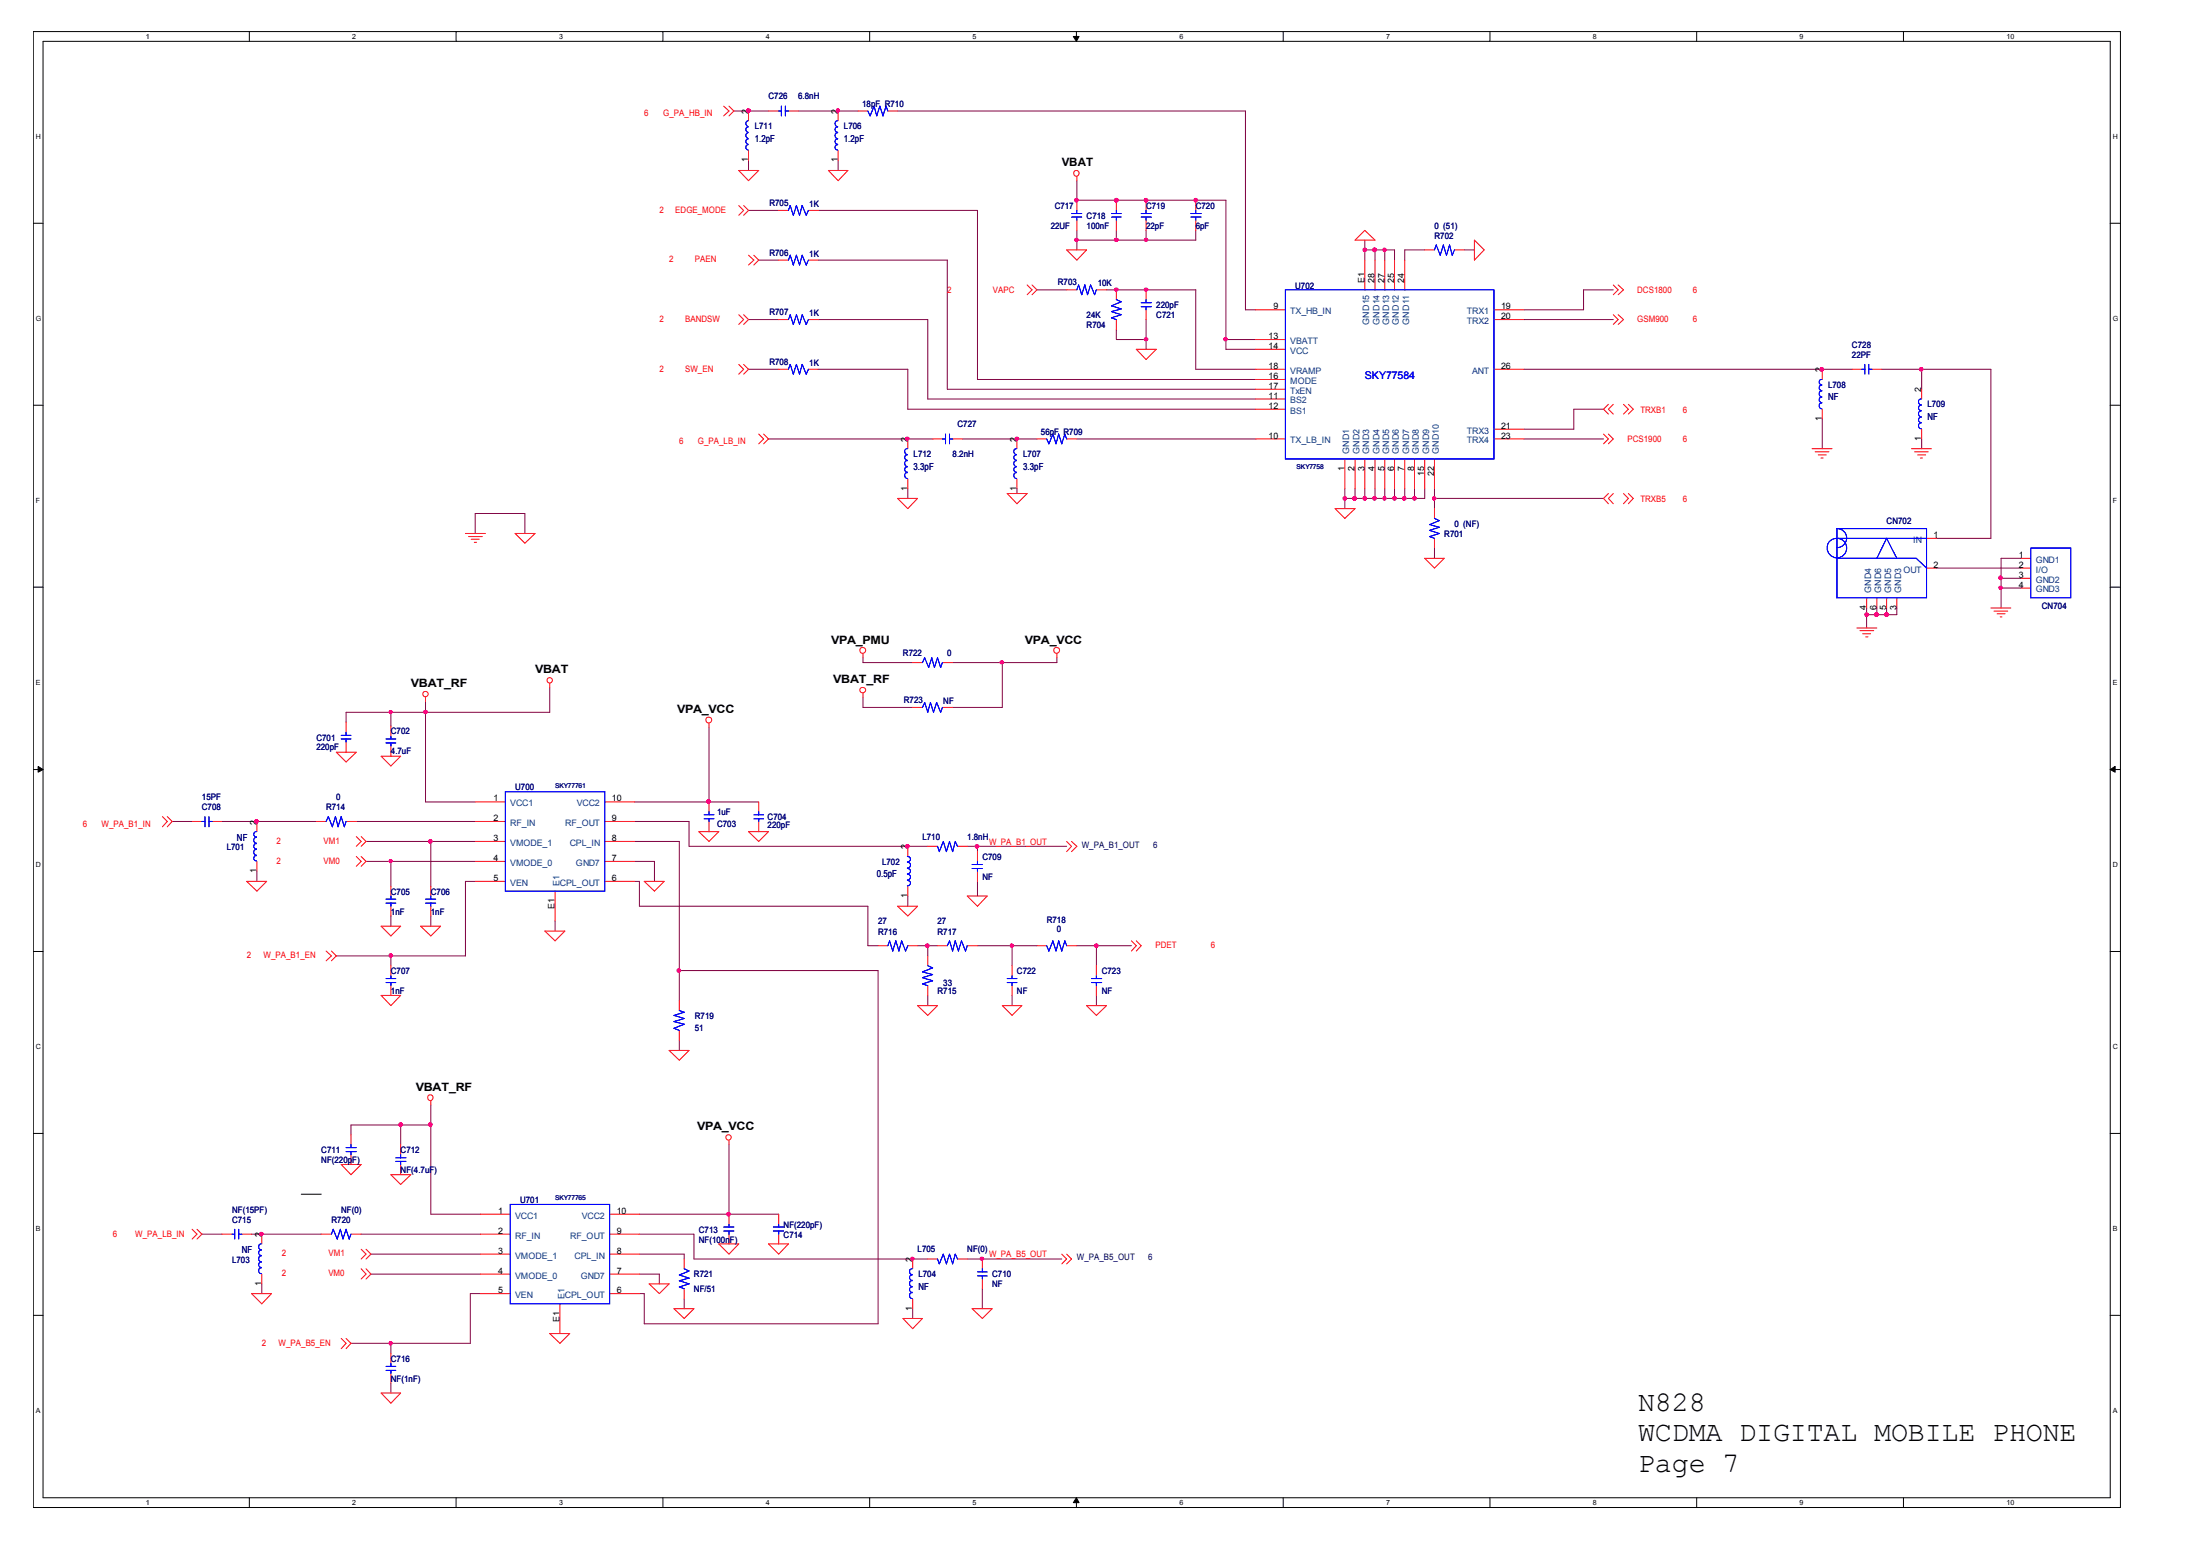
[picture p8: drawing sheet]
<svg xmlns="http://www.w3.org/2000/svg" width="420mm" height="297mm" viewBox="0 0 420 297" stroke-linecap="round" stroke-linejoin="round" font-family="sans-serif">
<path d="M6.3 6h398.3v281.6h-398.3zM8.2 7.9h394.5v277.9h-394.5z" fill="none" stroke="#000" stroke-width=".19"/>
<g fill="#fff">
<path d="M27.9 6.2h.7v1.5h-.7z"/>
<path d="M27.9 285.9h.7v1.6h-.7z"/>
</g>
<path d="M47.6 6v1.9M47.6 285.8v1.8" fill="none" stroke="#000" stroke-width=".19"/>
<g fill="#fff">
<path d="M67.2 6.2h.8v1.5h-.8z"/>
<path d="M67.2 285.9h.8v1.6h-.8z"/>
</g>
<path d="M87 6v1.9M87 285.8v1.8" fill="none" stroke="#000" stroke-width=".19"/>
<g fill="#fff">
<path d="M106.7 6.2h.7v1.5h-.7z"/>
<path d="M106.7 285.9h.7v1.6h-.7z"/>
</g>
<path d="M126.5 6v1.9M126.5 285.8v1.8" fill="none" stroke="#000" stroke-width=".19"/>
<g fill="#fff">
<path d="M146.1 6.2h.8v1.5h-.8z"/>
<path d="M146.1 285.9h.8v1.6h-.8z"/>
</g>
<path d="M165.9 6v1.9M165.9 285.8v1.8" fill="none" stroke="#000" stroke-width=".19"/>
<g fill="#fff">
<path d="M185.6 6.2h.8v1.5h-.8z"/>
<path d="M185.6 285.9h.8v1.6h-.8z"/>
</g>
<path d="M205.4 6v1.9M205.4 285.8v1.8" fill="none" stroke="#000" stroke-width=".19"/>
<g fill="#000" stroke="#000" stroke-width=".19">
<path d="M204.8 7h1.1l-.5 .9z" fill-rule="evenodd"/>
<path d="M205.4 285.8l.5 .9h-1.1z" fill-rule="evenodd"/>
</g>
<g fill="#fff">
<path d="M225 6.2h.8v1.5h-.8z"/>
<path d="M225 285.9h.8v1.6h-.8z"/>
</g>
<path d="M244.9 6v1.9M244.9 285.8v1.8" fill="none" stroke="#000" stroke-width=".19"/>
<g fill="#fff">
<path d="M264.5 6.2h.8v1.5h-.8z"/>
<path d="M264.5 285.9h.8v1.6h-.8z"/>
</g>
<path d="M284.3 6v1.9M284.3 285.8v1.8" fill="none" stroke="#000" stroke-width=".19"/>
<g fill="#fff">
<path d="M304 6.2h.7v1.5h-.7z"/>
<path d="M304 285.9h.7v1.6h-.7z"/>
</g>
<path d="M323.8 6v1.9M323.8 285.8v1.8" fill="none" stroke="#000" stroke-width=".19"/>
<g fill="#fff">
<path d="M343.4 6.2h.8v1.5h-.8z"/>
<path d="M343.4 285.9h.8v1.6h-.8z"/>
</g>
<path d="M363.2 6v1.9M363.2 285.8v1.8" fill="none" stroke="#000" stroke-width=".19"/>
<g fill="#fff">
<path d="M382.9 6.2h1.5v1.5h-1.5z"/>
<path d="M382.9 285.9h1.5v1.6h-1.5z"/>
<path d="M6.9 25.2h.9v1.6h-.9z"/>
<path d="M403.2 25.2h.9v1.6h-.9z"/>
<path d="M6.9 60h1v1.5h-1z"/>
<path d="M403.2 60h1v1.5h-1z"/>
</g>
<path d="M6.3 42.6h1.9M402.7 42.6h1.8" fill="none" stroke="#000" stroke-width=".19"/>
<g fill="#fff">
<path d="M6.9 94.7h.8v1.5h-.8z"/>
<path d="M403.2 94.7h.8v1.5h-.8z"/>
</g>
<path d="M6.3 77.3h1.9M402.7 77.3h1.8" fill="none" stroke="#000" stroke-width=".19"/>
<g fill="#fff">
<path d="M6.9 129.4h.9v1.5h-.9z"/>
<path d="M403.2 129.4h.9v1.5h-.9z"/>
</g>
<path d="M6.3 112h1.9M402.7 112h1.8" fill="none" stroke="#000" stroke-width=".19"/>
<g fill="#fff">
<path d="M6.9 164.2h1v1.5h-1z"/>
<path d="M403.2 164.2h1v1.5h-1z"/>
</g>
<path d="M6.3 146.8h1.9M402.7 146.8h1.8" fill="none" stroke="#000" stroke-width=".19"/>
<g fill="#000" stroke="#000" stroke-width=".19">
<path d="M7.3 146.2l.9 .6-.9 .5z" fill-rule="evenodd"/>
<path d="M402.7 146.8l.9-.6v1.1z" fill-rule="evenodd"/>
</g>
<g fill="#fff">
<path d="M6.9 198.9h1v1.5h-1z"/>
<path d="M403.2 198.9h1v1.5h-1z"/>
</g>
<path d="M6.3 181.5h1.9M402.7 181.5h1.8" fill="none" stroke="#000" stroke-width=".19"/>
<g fill="#fff">
<path d="M6.9 233.6h.9v1.5h-.9z"/>
<path d="M403.2 233.6h.9v1.5h-.9z"/>
</g>
<path d="M6.3 216.3h1.9M402.7 216.3h1.8" fill="none" stroke="#000" stroke-width=".19"/>
<g fill="#fff">
<path d="M6.9 268.3h.9v1.5h-.9z"/>
<path d="M403.2 268.3h.9v1.5h-.9z"/>
</g>
<path d="M57.5 227.9h3.8M6.3 251h1.9M402.7 251h1.8" fill="none" stroke="#000" stroke-width=".19"/>
<g fill="none" stroke="#800040" stroke-width=".19">
<path d="M140 21.2h6.6M142.8 30.7v1.8M152.3 21.2h11.4M159.9 30.7v1.8M171.3 21.2h66.4v37.9h1.9M205.5 34.5v3.7h28.4v28.4h5.7M142.8 40.1h5.8M144.8 49.6h3.8M156.1 49.6h24.7v24.7h58.8M156.1 40.1h30.4v32.3h53.1M197.9 55.3h5.6M205.5 44v3.7"/>
<path d="M211.2 55.3h17v15.2h11.4M213 44v1.8M218.7 44v1.8M228.2 44v1.8h-22.7M260.4 47.7h5.7v1.9M260.4 45.8v3.8M262.4 47.7v1.9M264.2 47.7v1.9M271.9 47.7h-3.8v1.9M279.4 47.7h1.9M307.8 55.3h-5.6v3.8h-11.4M142.8 70.5h5.8"/>
<path d="M142.8 61h5.8M156.1 70.5h17.1v7.6h66.4M156.1 61h20.9v15.1h62.6M213 62.9v1.9h5.7M218.7 61v5.6M233.9 64.8h5.7M290.8 70.5h62.6M290.8 61h17M306 78.1h-5.7v3.8h-9.5M347.7 79.9v5.7M359.1 70.5h20.8v32.2h-10.4M366.7 70.5v3.8"/>
<path d="M146.6 83.7h31.4M173.2 93.2v1.9M183.6 83.7h14.3M194.1 93.2v1M205.5 83.7h34.1M256.6 93.2v3.8M258.6 93.2v1.9M260.4 93.2v1.9M262.4 93.2v1.9M264.2 93.2v1.9M266.1 93.2v1.9M268.1 93.2v1.9"/>
<path d="M269.9 93.2v1.9M271.9 93.2v1.9h-15.3M273.7 93.2v3.8M273.7 95.1h32.3M290.8 83.7h15.2M366.7 83.7v1.9M90.7 101.8v-3.8h9.5v3.8M273.7 104.6v1.9M356.2 116v3.8M358.1 116v1.3M360 116v1.3M361.9 116v1.3h-5.7"/>
<path d="M369.5 108.4h16.2M381.8 110.3h3.9M381.8 112.2h3.9M385.7 106.5h-3.9v9.5M74.6 135.9v2.6M81.2 133.8v19.2h9.5M104.9 131.2v4.7h-38.9v1.9M135.3 138.8v14.2M164.7 125.5v.9h9.5M164.7 133v2h9.5M191.3 126.4v8.6h-9.5M201.7 125.5v.9h-19.9"/>
<path d="M32.9 156.7h3.8M42.3 156.7h18.1M68 156.7h22.7M121.1 156.7h10.4v4.8h45.5M121.1 153h23.7M49 166.2v2M69.8 164.4h20.9M69.8 160.5h20.9M74.6 164.4v4.7M74.6 174.8v1.9M82.2 160.5v8.6M82.2 174.8v1.9"/>
<path d="M90.7 168.2h-1.9v14.2h-24.6M105.9 175.7v1.9M121.1 168.2h.9v4.7h43.6v7.5h2M121.1 164.4h3.8v3.8M121.1 160.5h8.5v30.4M173.2 171v1.9M184.6 161.5h18.9M186.5 161.5v1M186.5 168.2v2.8M74.6 182.4v1.8M129.6 185.2h38v67.4h-44.7v-5.8h-.9M129.6 198.5v1.9"/>
<path d="M175.1 180.4h3.8M177 180.4v2M177 189.9v2M186.5 180.4h11.4M193.1 180.4v3.8M193.1 189.9v2M205.5 180.4h10.4M209.2 180.4v3.8M209.2 189.9v2M76.5 214.6v3.8M82.2 210.8v20.9h9.5M82.2 214.6h-15.2v1.9"/>
<path d="M139.1 218.4v13.3M38.5 235.5h3.8M48 235.5h13.3M68.9 235.5h22.8M70.8 239.3h20.9M122 235.5h10.4v4.7h44.6M122 231.7h26.6M122 239.3h8.6v.9M50 245v1.8M70.8 243.1h20.9M74.6 256.3v1.9M91.7 246.8h-2v9.5h-22.7"/>
<path d="M122 243.1h3.8v1.9M130.6 247.8v1.9M174.2 249.7v1.9M184.6 240.2h18M187.5 245.9v3.8M74.6 263.9v1.9"/>
</g>
<g fill="#f0f" stroke="#f0f" stroke-width=".19">
<circle cx="194.1" cy="83.7" r=".33"/>
<circle cx="173.2" cy="83.7" r=".33"/>
<circle cx="228.2" cy="38.2" r=".35"/>
<circle cx="218.7" cy="38.2" r=".35"/>
<circle cx="205.4" cy="45.8" r=".33"/>
<circle cx="218.7" cy="64.7" r=".33"/>
<circle cx="356.2" cy="117.3" r=".35"/>
<circle cx="358" cy="117.3" r=".35"/>
<circle cx="142.8" cy="21.1" r=".35"/>
<circle cx="213" cy="55.2" r=".33"/>
<circle cx="159.9" cy="21.1" r=".33"/>
<circle cx="205.4" cy="38.2" r=".35"/>
<circle cx="360" cy="117.3" r=".35"/>
<circle cx="381.8" cy="112.1" r=".33"/>
<circle cx="213" cy="38.2" r=".35"/>
<circle cx="381.7" cy="110.2" r=".35"/>
<circle cx="218.7" cy="55.2" r=".33"/>
<circle cx="213" cy="45.8" r=".33"/>
<circle cx="218.7" cy="45.8" r=".33"/>
<circle cx="233.9" cy="64.7" r=".33"/>
<circle cx="258.5" cy="95.1" r=".35"/>
<circle cx="256.6" cy="95.1" r=".35"/>
<circle cx="268" cy="95.1" r=".35"/>
<circle cx="266.1" cy="95.1" r=".35"/>
<circle cx="264.2" cy="95.1" r=".33"/>
<circle cx="260.4" cy="95.1" r=".35"/>
<circle cx="262.3" cy="47.7" r=".35"/>
<circle cx="260.4" cy="47.7" r=".35"/>
<circle cx="264.2" cy="47.7" r=".33"/>
<circle cx="366.6" cy="70.4" r=".35"/>
<circle cx="186.4" cy="161.5" r=".35"/>
<circle cx="74.5" cy="182.3" r=".33"/>
<circle cx="135.2" cy="152.9" r=".35"/>
<circle cx="176.9" cy="180.4" r=".35"/>
<circle cx="48.9" cy="156.7" r=".35"/>
<circle cx="209.2" cy="180.4" r=".35"/>
<circle cx="74.5" cy="135.9" r=".31"/>
<circle cx="173.1" cy="161.5" r=".35"/>
<circle cx="81.2" cy="135.9" r=".33"/>
<circle cx="82.1" cy="160.5" r=".35"/>
<circle cx="129.5" cy="185.2" r=".35"/>
<circle cx="139" cy="231.7" r=".35"/>
<circle cx="187.4" cy="240.2" r=".33"/>
<circle cx="49.9" cy="235.4" r=".33"/>
<circle cx="174.1" cy="240.2" r=".31"/>
<circle cx="76.4" cy="214.6" r=".35"/>
<circle cx="82.1" cy="214.6" r=".35"/>
<circle cx="74.5" cy="256.3" r=".33"/>
<circle cx="74.5" cy="164.3" r=".31"/>
<circle cx="262.3" cy="95.1" r=".35"/>
<circle cx="269.9" cy="95.1" r=".35"/>
<circle cx="273.6" cy="95.1" r=".33"/>
<circle cx="347.6" cy="70.4" r=".35"/>
<circle cx="193" cy="180.4" r=".33"/>
<circle cx="191.2" cy="126.4" r=".33"/>
</g>
<g fill="none" stroke="#f00" stroke-width=".19">
<path d="M138.1 20.2l1 1-1 .9M139.1 20.2l.9 1-.9 .9M141 32.5h3.8l-2 2zM141 39.2l.9 .9-.9 1M141.9 39.2l.9 .9-.9 1M142.8 21.2v1.8M142.8 28.7v2M146.6 21.2h2M150.5 21.2h1.8M158.1 32.5h3.7l-1.9 2zM159.9 21.2v1.8M159.9 28.7v2"/>
<path d="M163.7 21.2h1.9M169.4 21.2h1.9M205.5 33.7v.8M205.5 38.2v1.9M213 38.2v1.9M218.7 38.2v1.9M228.2 38.2v1.9M142.8 48.7l1 .9-1 1M143.8 48.7l1 .9-1 1M148.6 49.6h1.9M148.6 40.1h1.9M154.3 49.6h1.8"/>
<path d="M154.3 40.1h1.8M196 54.4l.9 .9-.9 .9M196.9 54.4l1 .9-1 .9M203.5 47.7h3.8l-1.8 1.9zM203.5 55.3h2M205.5 42v2M209.2 55.3h2M213 42v2M213 55.3v1.9M218.7 42v2M218.7 55.3v1.9M218.7 59.1v1.9"/>
<path d="M228.2 42v2M239.6 59.1h5.7M260.4 44l2 1.8h-3.8zM260.4 49.6v5.7M262.4 49.6v5.7M264.2 49.6v5.7M266.1 49.6v5.7M268.1 49.6v5.7M271.9 47.7h1.8M277.5 47.7h1.9M281.3 45.8l1.9 1.9-1.9 1.9zM285.1 59.1h5.7"/>
<path d="M307.8 54.4l1 .9-1 .9M308.8 54.4l1 .9-1 .9M141 69.5l.9 1-.9 .9M141 60l.9 1-.9 .9M141.9 69.5l.9 1-.9 .9M141.9 60l.9 1-.9 .9M148.6 70.5h1.9M148.6 61h1.9M154.3 70.5h1.8M154.3 61h1.8M213 61v1.9M216.8 66.6h3.8l-1.9 2z"/>
<path d="M239.6 66.6h5.7M239.6 70.5h5.7M239.6 76.1h5.7M239.6 78.1h5.7M239.6 64.8h5.7M239.6 72.4h5.7M239.6 74.3h5.7M285.1 70.5h5.7M285.1 61h5.7M306.9 77.1l-.9 1 .9 .9M307.8 77.1l-.9 1 .9 .9M307.8 60l1 1-1 .9"/>
<path d="M308.8 60l1 1-1 .9M309.8 77.1l.9 1-.9 .9M310.7 77.1l1 1-1 .9M347.7 70.5v1.9M347.7 78.1v1.8M353.4 70.5h1.9M357.2 70.5h1.9M366.7 74.3v1.8M144.8 82.8l.9 .9-.9 1M145.7 82.8l.9 .9-.9 1M171.3 95.1h3.8l-1.9 1.9zM173.2 83.7v1.9"/>
<path d="M173.2 91.4v1.8M178 83.7h1.8M181.8 83.7h1.8M192.2 94.2h3.8l-1.9 1.9zM194.1 83.7v1.9M194.1 91.4v1.8M197.9 83.7h1.8M203.5 83.7h2M239.6 83.7h5.7M254.8 97h3.8l-2 1.9zM256.6 87.6v5.6M258.6 87.6v5.6"/>
<path d="M260.4 87.6v5.6M262.4 87.6v5.6M264.2 87.6v5.6M266.1 87.6v5.6M268.1 87.6v5.6M269.9 87.6v5.6M271.9 87.6v5.6M273.7 87.6v5.6M273.7 97v1.9M285.1 83.7h5.7M285.1 81.9h5.7M306 82.8l.9 .9-.9 1"/>
<path d="M306.9 94.2l-.9 .9 .9 1M306.9 82.8l.9 .9-.9 1M307.8 94.2l-.9 .9 .9 1M309.8 94.2l.9 .9-.9 1M310.7 94.2l1 .9-1 1M345.8 85.6h3.8M346.4 86.2h2.6M347 86.8h1.5M347.5 87.4h.4M364.7 85.6h3.9M365.3 86.2h2.7M365.9 86.8h1.6"/>
<path d="M366.4 87.4h.5M366.7 81.9v1.8M88.8 101.8h3.8M89.4 102.4h2.6M89.9 102.9h1.5M90.5 103.5h.4M98.3 101.8h3.8l-1.9 1.8zM271.9 106.5h3.7l-1.9 1.9zM273.7 102.7v1.9M354.3 119.8h3.8M356.2 114.1v1.9M358.1 114.1v1.9"/>
<path d="M360 114.1v1.9M361.9 114.1v1.9M367.6 102.7h1.9M367.6 108.4h1.9M379.9 116h3.8M380.5 116.6h2.6M381.1 117.1h1.5M381.7 117.7h.3M385.7 106.5h1.8M385.7 108.4h1.8M385.7 110.3h1.8M385.7 112.2h1.8"/>
<path d="M66 137.8v1.9M74.6 138.5v2M81.2 133v.8M104.9 130.4v.8M135.3 138v.8M164.7 124.7v.8M164.7 132.3v.7M174.2 126.4h1.8M174.2 135h1.8M179.8 126.4h2M179.8 135h2M201.7 124.7v.8"/>
<path d="M354.9 120.3h2.6M355.4 120.9h1.6M356 121.5h.4M31 155.8l.9 .9-.9 1M31.9 155.8l1 .9-1 1M36.7 156.7h1.8M40.5 156.7h1.8M49 156.7v2M60.4 156.7h1.8M64.2 143.5h3.8l-2 1.9zM66 156.7h2M66 141.6v1.9"/>
<path d="M68 159.6l.9 .9-.9 1M68.9 159.6l.9 .9-.9 1M72.7 144.3h3.8l-1.9 1.8zM74.6 142.3v2M90.7 153h5.7M90.7 156.7h5.7M115.4 153h5.7M115.4 156.7h5.7M133.3 158.7h3.9l-1.9 1.8zM135.3 153v1.9M135.3 156.7v2M142.8 158.7h3.8l-1.8 1.8z"/>
<path d="M144.8 153v1.9M144.8 156.7v2M47.1 168.2h3.8l-1.9 1.8zM49 164.4v1.8M68 163.4l.9 1-.9 .9M68.9 163.4l.9 1-.9 .9M72.7 176.7h3.8l-1.9 1.9zM74.6 169.1v1.9M74.6 172.9v1.9M80.3 176.7h3.8l-1.9 1.9zM82.2 169.1v1.9M82.2 172.9v1.9"/>
<path d="M90.7 168.2h5.7M90.7 160.5h5.7M90.7 164.4h5.7M104 177.6h3.8l-1.9 1.9zM105.9 170v5.7M115.4 168.2h5.7M115.4 160.5h5.7M115.4 164.4h5.7M122.9 168.2h3.8l-1.8 1.8zM171.3 172.9h3.8l-1.9 1.9zM173.2 161.5v1.9M173.2 169.1v1.9"/>
<path d="M177 161.5h1.9M182.7 161.5h1.9M184.6 171h3.8l-1.9 1.9zM186.5 162.5v1.9M186.5 166.2v2M203.5 160.5l1 1-1 1M204.5 160.5l1 1-1 1M215.9 179.5l.9 .9-.9 1.1M216.8 179.5l1 .9-1 1.1M62.2 181.5l1 .9-1 .9M63.2 181.5l1 .9-1 .9M72.7 189.9h3.8l-1.9 2z"/>
<path d="M74.6 184.2v2M74.6 188.1v1.8M129.6 190.9v1.9M129.6 196.6v1.9M167.6 180.4h1.8M173.2 180.4h1.9M175.1 191.9h3.8l-1.9 1.8zM177 182.4v1.8M177 188.1v1.8M178.9 180.4h1.9M184.6 180.4h1.9M191.3 191.9h3.7l-1.9 1.8z"/>
<path d="M193.1 184.2v2M193.1 188.1v1.8M197.9 180.4h1.8M203.5 180.4h2M207.3 191.9h3.9l-2 1.8zM209.2 184.2v2M209.2 188.1v1.8M67 216.5v1.9M76.5 218.4v1.9M82.2 210.1v.7M127.7 200.4h3.8l-1.9 1.9zM139.1 217.6v.8"/>
<path d="M36.7 234.5l.9 1-.9 .9M37.6 234.5l.9 1-.9 .9M42.3 235.5h2M46.1 235.5h1.9M50 235.5v1.8M61.3 235.5h1.9M65.1 222.2h3.8l-1.9 1.9zM67 235.5h1.9M67 220.3v1.9M68.9 238.4l.9 .9-.9 .9M69.8 238.4l1 .9-1 .9M74.6 224.1h3.8l-1.9 1.9z"/>
<path d="M76.5 222.2v1.9M91.7 235.5h5.7M91.7 231.7h5.7M91.7 239.3h5.7M116.3 235.5h5.7M116.3 231.7h5.7M116.3 239.3h5.7M137.2 237.3h3.8l-1.9 2zM139.1 231.7v1.9M139.1 235.5v1.8M146.6 237.3h3.9l-1.9 2zM148.6 231.7v1.9"/>
<path d="M148.6 235.5v1.8M202.6 239.3l.9 .9-.9 .9M203.5 239.3l1 .9-1 .9M48 246.8h3.8l-1.8 2zM50 243.1v1.9M65.1 255.4l.9 .9-.9 1M66 255.4l1 .9-1 1M68.9 242.1l.9 1-.9 .9M69.8 242.1l1 1-1 .9M74.6 258.2v1.9M91.7 246.8h5.7M91.7 243.1h5.7"/>
<path d="M104.9 254.4h3.8l-1.9 1.9zM106.8 248.8v5.6M116.3 246.8h5.7M116.3 243.1h5.7M123.9 245h3.8l-1.9 1.8zM128.6 249.7h3.8l-1.8 1.9zM130.6 240.2v1.9M130.6 245.9v1.9M172.3 251.6h3.7l-1.8 1.9zM174.2 240.2v1.9M174.2 247.8v1.9M177 240.2h1.9"/>
<path d="M182.7 240.2h1.9M185.5 249.7h3.8l-1.8 1.9zM187.5 240.2v1.9M187.5 244v1.9M72.7 265.8h3.8l-1.9 1.9zM74.6 262.1v1.8"/>
<circle cx="205.4" cy="33.1" r=".54"/>
<circle cx="81.2" cy="132.4" r=".52"/>
<circle cx="104.9" cy="129.8" r=".52"/>
<circle cx="135.2" cy="137.4" r=".57"/>
<circle cx="164.6" cy="124.1" r=".57"/>
<circle cx="164.6" cy="131.7" r=".55"/>
<circle cx="201.6" cy="124.1" r=".57"/>
<circle cx="82.1" cy="209.4" r=".54"/>
<circle cx="139" cy="217" r=".52"/>
</g>
<g fill="none" stroke="#00f" stroke-width=".19">
<path d="M142.7 27.6l-.2 .1a.55 .55 0 0 0-.2 .5 .55 .55 0 0 0 .4 .4M142.7 26.5l-.2 .1a.55 .55 0 0 0-.2 .5 .55 .55 0 0 0 .4 .4M142.7 25.3a.57 .57 0 0 0-.4 .6 .57 .57 0 0 0 .4 .5M142.7 23a.57 .57 0 0 0-.4 .6 .57 .57 0 0 0 .4 .5M142.7 24.2l-.2 .1a.55 .55 0 0 0-.2 .5 .55 .55 0 0 0 .4 .4M148.6 21.2h.5M149.1 20.2v1.9M149.9 20.2v1.9M149.9 21.2h.6M159.9 27.6l-.3 .1a.53 .53 0 0 0-.2 .6 .53 .53 0 0 0 .5 .3M159.9 26.5l-.3 .1a.53 .53 0 0 0-.2 .6 .53 .53 0 0 0 .5 .3M159.9 25.3l-.3 .1a.59 .59 0 0 0-.2 .6 .59 .59 0 0 0 .5 .4"/>
<path d="M159.9 23l-.3 .1a.59 .59 0 0 0-.2 .6 .59 .59 0 0 0 .5 .4M159.9 24.2l-.3 .1a.53 .53 0 0 0-.2 .6 .53 .53 0 0 0 .5 .3M165.6 21.2l.4 .9 .8-1.9 .5 1.9 .6-1.9 .6 1.9 .6-1.9 .3 1M150.5 49.6l.3-.9 .6 1.9 .6-1.9 .6 1.9 .5-1.9 .7 1.9 .5-1M150.5 40.1l.3-.9 .6 1.9 .6-1.9 .6 1.9 .5-1.9 .7 1.9 .5-1M204.5 41.4h1.9M204.5 40.7h1.9M205.5 40.1v.6M205.5 41.4v.6M205.5 55.3l.3-.9 .6 1.8 .6-1.8 .5 1.8 .6-1.8 .8 1.8 .3-.9M212.1 41.4h1.9M212.1 40.7h1.9"/>
<path d="M213 40.1v.6M213 41.4v.6M213 57.2l1 .4-1.9 .7 1.9 .6-1.9 .6 1.9 .5-1.9 .6 .9 .4M217.8 41.4h1.9M217.8 40.7h1.9M217.8 58.5h1.9M217.8 57.8h1.9M218.7 40.1v.6M218.7 41.4v.6M218.7 57.2v.6M218.7 58.5v.6M227.2 41.4h2"/>
<path d="M227.2 40.7h2M228.2 40.1v.6M228.2 41.4v.6M245.3 55.3h39.8v32.3h-39.8zM273.7 47.7l.4-.9 .7 1.9 .6-1.9 .6 1.9 .6-1.9 .5 1.9 .4-1M150.5 70.5l.3-1 .6 1.9 .6-1.9 .6 1.9 .5-1.9 .7 1.9 .5-.9M150.5 61l.3-1 .6 1.9 .6-1.9 .6 1.9 .5-1.9 .7 1.9 .5-.9M347.6 76.9h-.2a.59 .59 0 0 0-.2 .7 .59 .59 0 0 0 .4 .4M347.6 75.8h-.2a.53 .53 0 0 0-.2 .6 .53 .53 0 0 0 .4 .4M347.6 74.6l-.2 .1a.59 .59 0 0 0-.2 .6 .59 .59 0 0 0 .4 .4M347.6 72.4l-.2 .1a.53 .53 0 0 0-.2 .5 .53 .53 0 0 0 .4 .4M347.6 73.5l-.2 .1a.53 .53 0 0 0-.2 .5 .53 .53 0 0 0 .4 .4"/>
<path d="M355.3 70.5h.6M355.9 69.5v1.9M356.6 69.5v1.9M356.6 70.5h.6M366.6 79.6l-.3 .1a.53 .53 0 0 0-.2 .5 .53 .53 0 0 0 .5 .4M366.6 78.4l-.3 .1a.59 .59 0 0 0-.2 .6 .59 .59 0 0 0 .5 .4M366.6 76.1l-.3 .1a.59 .59 0 0 0-.2 .6 .59 .59 0 0 0 .5 .4M366.6 77.3l-.3 .1a.53 .53 0 0 0-.2 .6 .53 .53 0 0 0 .5 .3M173.1 90.2h-.2a.59 .59 0 0 0-.2 .7 .59 .59 0 0 0 .4 .4M173.1 89.1h-.2a.53 .53 0 0 0-.2 .6 .53 .53 0 0 0 .4 .4M173.1 87.9l-.2 .1a.59 .59 0 0 0-.2 .6 .59 .59 0 0 0 .4 .4M173.1 85.6l-.2 .1a.59 .59 0 0 0-.2 .6 .59 .59 0 0 0 .4 .4"/>
<path d="M173.1 86.8l-.2 .1a.53 .53 0 0 0-.2 .5 .53 .53 0 0 0 .4 .4M179.8 83.7h.6M180.4 82.8v1.9M181.2 82.8v1.9M181.2 83.7h.6M194 90.2h-.3a.59 .59 0 0 0-.2 .7 .59 .59 0 0 0 .5 .4M194 89.1h-.3a.53 .53 0 0 0-.2 .6 .53 .53 0 0 0 .5 .4M194 87.9l-.3 .1a.59 .59 0 0 0-.2 .6 .59 .59 0 0 0 .5 .4M194 85.6l-.3 .1a.59 .59 0 0 0-.2 .6 .59 .59 0 0 0 .5 .4M194 86.8l-.3 .1a.53 .53 0 0 0-.2 .5 .53 .53 0 0 0 .5 .4M199.7 83.7l.5 1 .7-1.9 .6 1.9 .5-1.9 .6 1.9 .6-1.9 .3 .9M273.7 98.9l1 .4-1.9 .8 1.9 .5-1.9 .6 1.9 .6-1.9 .6 .9 .3"/>
<path d="M366.6 80.7l-.3 .1a.59 .59 0 0 0-.2 .6 .59 .59 0 0 0 .5 .4M350.4 100.9a1.82 1.82 0 0 1 2 1.8 1.82 1.82 0 0 1-2 1.8M350.5 100.9h17.1v13.2h-17.1zM350.5 102.7h17.1M350.5 106.5h15.2l1.9 1.9M358.1 106.5l1.9-3.8 1.9 3.8M387.5 104.6h7.6v9.5h-7.6zM66 139.7v.6M176 126.4l.4-.9 .8 1.9 .6-1.9 .5 1.9 .6-1.9 .6 1.9 .3-1M176 135l.4-1 .6 1.9 .5-1.9 .6 1.9 .6-1.9 .8 1.9 .3-.9M38.5 156.7h.6M39.1 155.8v1.9"/>
<path d="M39.9 155.8v1.9M39.9 156.7h.6M48.9 158.7h-.2a.53 .53 0 0 0-.2 .6 .53 .53 0 0 0 .4 .4M48.9 159.8h-.2a.59 .59 0 0 0-.3 .7 .59 .59 0 0 0 .5 .4M62.2 156.7l.5-.9 .7 1.9 .6-1.9 .5 1.9 .6-1.9 .6 1.9 .3-1M65.1 141h1.9M65.1 140.3h1.9M66 141v.6M73.7 141.7h1.8M73.7 141h1.8M74.6 140.5v.5M74.6 141.7v.6"/>
<path d="M96.4 151.1h19v18.9h-19zM134.4 156.2h1.8M134.4 155.5h1.8M135.3 154.9v.6M135.3 156.2v.5M143.8 156.2h1.9M143.8 155.5h1.9M144.8 154.9v.6M144.8 156.2v.5M48.9 163.3h-.2a.53 .53 0 0 0-.2 .6 .53 .53 0 0 0 .4 .4M48.9 162.1h-.2a.59 .59 0 0 0-.3 .6 .59 .59 0 0 0 .5 .5M48.9 161h-.2a.53 .53 0 0 0-.2 .6 .53 .53 0 0 0 .4 .4"/>
<path d="M73.7 172.3h1.8M73.7 171.5h1.8M74.6 171v.5M74.6 172.3v.6M81.2 172.3h1.9M81.2 171.5h1.9M82.2 171v.5M82.2 172.3v.6M173.1 168l.6 .2v.3l-.3 .4-.3 .1M173.1 166.8l.3 .1a.56 .56 0 0 1 .3 .6 .56 .56 0 0 1-.6 .4M173.1 165.7l.6 .2v.3l-.3 .4-.3 .1M173.1 163.4l.6 .2v.3l-.3 .5h-.3"/>
<path d="M173.1 164.5l.3 .1a.56 .56 0 0 1 .3 .6 .56 .56 0 0 1-.6 .4M178.9 161.5l.3 1 .8-2 .6 2 .6-2 .6 2 .5-2 .4 1M185.5 165.7h2M185.5 164.9h2M186.5 164.4v.5M186.5 165.7v.5M73.7 187.5h1.8M73.7 186.7h1.8M74.6 186.2v.5M74.6 187.5v.6M129.6 192.8l1 .3-2 .6 2 .6-2 .6 2 .5-2 .8 1 .4M169.4 180.4l.4-.9 .5 2 .6-2 .6 2 .5-2 .8 2 .4-1.1"/>
<path d="M177 184.2l1 .5-2 .7 2 .5-2 .6 2 .6-2 .6 1 .4M180.8 180.4l.4-.9 .6 2 .5-2 .6 2 .6-2 .7 2 .4-1.1M192.2 187.5h1.9M192.2 186.7h1.9M193.1 186.2v.5M193.1 187.5v.6M199.7 180.4l.5 1.1 .7-2 .6 2 .5-2 .6 2 .6-2 .3 .9M208.3 187.5h1.9M208.3 186.7h1.9M209.2 186.2v.5M209.2 187.5v.6M66 219.7h2"/>
<path d="M66 219h2M67 218.4v.6M67 219.7v.6M44.3 235.5h.5M44.8 234.5v1.9M45.6 234.5v1.9M45.6 235.5h.5M49.9 239.6l-.3 .1a.59 .59 0 0 0-.2 .6 .59 .59 0 0 0 .5 .4M49.9 237.3l-.3 .1a.59 .59 0 0 0-.2 .6 .59 .59 0 0 0 .5 .4M49.9 238.5l-.3 .1a.53 .53 0 0 0-.2 .6 .53 .53 0 0 0 .5 .3M63.2 235.5l.4-1 .7 1.9 .6-1.9 .5 1.9 .6-1.9 .6 1.9 .4-.9M75.5 221.6h2"/>
<path d="M75.5 220.9h2M76.5 220.3v.6M76.5 221.6v.6M97.4 229.8h18.9v19h-18.9zM138.1 234.9h1.9M138.1 234.1h1.9M139.1 233.6v.5M139.1 234.9v.6M147.6 234.9h1.9M147.6 234.1h1.9M148.6 233.6v.5M148.6 234.9v.6"/>
<path d="M49.9 241.9l-.3 .1a.59 .59 0 0 0-.2 .6 .59 .59 0 0 0 .5 .4M49.9 240.8l-.3 .1a.53 .53 0 0 0-.2 .5 .53 .53 0 0 0 .5 .4M130.6 242.1l.9 .4-1.9 .8 1.9 .6-1.9 .5 1.9 .6-1.9 .5 1 .4M174.1 246.6l-.3 .1a.59 .59 0 0 0-.2 .6 .59 .59 0 0 0 .5 .4M174.1 245.5l-.3 .1a.53 .53 0 0 0-.2 .6 .53 .53 0 0 0 .5 .4M174.1 244.4h-.3a.59 .59 0 0 0-.2 .6 .59 .59 0 0 0 .5 .5M174.1 242.1h-.3a.59 .59 0 0 0-.2 .6 .59 .59 0 0 0 .5 .5M174.1 243.3h-.3a.53 .53 0 0 0-.2 .6 .53 .53 0 0 0 .5 .4M178.9 240.2l.3 .9 .8-1.8 .6 1.8 .6-1.8 .6 1.8 .5-1.8 .4 .9M186.5 243.4h1.9M186.5 242.7h1.9M187.5 242.1v.6"/>
<path d="M187.5 243.4v.6M73.7 261.5h1.8M73.7 260.7h1.8M74.6 260.1v.6M74.6 261.5v.6"/>
<circle cx="350.5" cy="104.6" r="1.88"/>
</g>
<g font-size="5.4">
<text x="312.6" y="269.2">N828</text>
<text x="312.6" y="275">WCDMA DIGITAL MOBILE PHONE</text>
<text x="312.6" y="280.9">Page 7</text>
</g>
<g font-size="2.2">
<text x="202.6" y="31.8">VBAT</text>
<text x="158.6" y="122.8">VPA_PMU</text>
<text x="195.6" y="122.8">VPA_VCC</text>
<text x="78.4" y="131.1">VBAT_RF</text>
<text x="102.1" y="128.5">VBAT</text>
<text x="159" y="130.3">VBAT_RF</text>
<text x="129.2" y="136.1">VPA_VCC</text>
<text x="79.3" y="208.1">VBAT_RF</text>
<text x="133" y="215.7">VPA_VCC</text>
</g>
<text font-size="2" fill="#00f" x="260.4" y="72.2">SKY77584</text>
<g font-size="1.9" fill="#000080">
<text x="144" y="27">1.2pF</text>
<text x="161" y="27">1.2pF</text>
<text x="348.8" y="76.3">NF</text>
<text x="367.8" y="80.1">NF</text>
<text x="174.3" y="89.6">3.3pF</text>
<text x="195.2" y="89.6">3.3pF</text>
<text x="45.2" y="160.4">NF</text>
<text x="167.3" y="167.4">0.5pF</text>
<text x="46.1" y="239">NF</text>
<text x="175.3" y="246.1">NF</text>
</g>
<g font-size="1.7" fill="#f00">
<text x="122.9" y="22.2">6</text>
<text x="126.6" y="22.2">G_PA_HB_IN</text>
<text x="125.8" y="40.6">2</text>
<text x="128.9" y="40.6">EDGE_MODE</text>
<text x="127.7" y="50.1">2</text>
<text x="132.6" y="50.1">PAEN</text>
<text x="180.8" y="55.8">2</text>
<text x="189.5" y="55.8">VAPC</text>
<text x="312.4" y="55.8">DCS1800</text>
<text x="323" y="55.8">6</text>
<text x="125.8" y="61.5">2</text>
<text x="130.7" y="61.5">BANDSW</text>
<text x="312.4" y="61.5">GSM900</text>
<text x="323" y="61.5">6</text>
<text x="125.8" y="71">2</text>
<text x="130.7" y="71">SW_EN</text>
<text x="313" y="78.8">TRXB1</text>
<text x="321.1" y="78.8">6</text>
<text x="129.6" y="84.8">6</text>
<text x="133.2" y="84.8">G_PA_LB_IN</text>
<text x="310.6" y="84.3">PCS1900</text>
<text x="321.1" y="84.3">6</text>
<text x="313" y="95.8">TRXB5</text>
<text x="321.1" y="95.8">6</text>
<text x="15.8" y="157.8">6</text>
<text x="19.4" y="157.8">W_PA_B1_IN</text>
<text x="52.7" y="161.1">2</text>
<text x="61.7" y="161.1">VM1</text>
<text x="188.7" y="161.1">W_PA_B1_OUT</text>
<text x="52.7" y="164.9">2</text>
<text x="61.7" y="164.9">VM0</text>
<text x="47.1" y="182.8">2</text>
<text x="50.3" y="182.8">W_PA_B1_EN</text>
<text x="220.5" y="180.9">PDET</text>
<text x="231.1" y="180.9">6</text>
<text x="21.5" y="236">6</text>
<text x="25.8" y="236">W_PA_LB_IN</text>
<text x="53.8" y="239.7">2</text>
<text x="62.7" y="239.7">VM1</text>
<text x="188.7" y="239.9">W_PA_B5_OUT</text>
<text x="53.8" y="243.5">2</text>
<text x="62.7" y="243.5">VM0</text>
<text x="50" y="256.8">2</text>
<text x="53.2" y="256.8">W_PA_B5_EN</text>
</g>
<g font-size="1.7">
<text x="142.7" y="21.7" transform="rotate(-90 142.7 21.7)">2</text>
<text x="159.9" y="21.7" transform="rotate(-90 159.9 21.7)">2</text>
<text x="142.7" y="31" transform="rotate(-90 142.7 31)">1</text>
<text x="159.9" y="31" transform="rotate(-90 159.9 31)">1</text>
<text x="260.3" y="53.9" transform="rotate(-90 260.3 53.9)">E1</text>
<text x="262.3" y="53.9" transform="rotate(-90 262.3 53.9)">28</text>
<text x="264.2" y="53.9" transform="rotate(-90 264.2 53.9)">27</text>
<text x="266" y="53.9" transform="rotate(-90 266 53.9)">25</text>
<text x="268" y="53.9" transform="rotate(-90 268 53.9)">24</text>
<text x="243" y="59">9</text>
<text x="286.4" y="59">19</text>
<text x="242.1" y="64.7">13</text>
<text x="286.4" y="60.9">20</text>
<text x="242.1" y="66.6">14</text>
<text x="242.1" y="70.4">18</text>
<text x="286.4" y="70.4">26</text>
<text x="347.6" y="71" transform="rotate(-90 347.6 71)">2</text>
<text x="242.1" y="76">11</text>
<text x="242.1" y="78">12</text>
<text x="242.1" y="72.3">16</text>
<text x="242.1" y="74.2">17</text>
<text x="366.6" y="74.8" transform="rotate(-90 366.6 74.8)">2</text>
<text x="242.1" y="83.7">10</text>
<text x="286.4" y="81.8">21</text>
<text x="286.4" y="83.7">23</text>
<text x="347.6" y="80.4" transform="rotate(-90 347.6 80.4)">1</text>
<text x="173.1" y="84.3" transform="rotate(-90 173.1 84.3)">2</text>
<text x="194" y="84.3" transform="rotate(-90 194 84.3)">2</text>
<text x="256.5" y="89.8" transform="rotate(-90 256.5 89.8)">1</text>
<text x="258.5" y="89.8" transform="rotate(-90 258.5 89.8)">2</text>
<text x="260.3" y="89.8" transform="rotate(-90 260.3 89.8)">3</text>
<text x="262.3" y="89.8" transform="rotate(-90 262.3 89.8)">4</text>
<text x="264.2" y="89.8" transform="rotate(-90 264.2 89.8)">5</text>
<text x="266" y="89.8" transform="rotate(-90 266 89.8)">6</text>
<text x="268" y="89.8" transform="rotate(-90 268 89.8)">7</text>
<text x="269.8" y="89.8" transform="rotate(-90 269.8 89.8)">8</text>
<text x="366.6" y="84.2" transform="rotate(-90 366.6 84.2)">1</text>
<text x="173.1" y="93.7" transform="rotate(-90 173.1 93.7)">1</text>
<text x="194" y="93.7" transform="rotate(-90 194 93.7)">1</text>
<text x="271.8" y="90.8" transform="rotate(-90 271.8 90.8)">15</text>
<text x="273.6" y="90.8" transform="rotate(-90 273.6 90.8)">22</text>
<text x="369" y="102.6">1</text>
<text x="385.2" y="106.4">1</text>
<text x="369" y="108.3">2</text>
<text x="385.2" y="108.3">2</text>
<text x="385.2" y="110.3">3</text>
<text x="385.2" y="112.1">4</text>
<text x="356.1" y="116.3" transform="rotate(-90 356.1 116.3)">4</text>
<text x="358.1" y="116.3" transform="rotate(-90 358.1 116.3)">6</text>
<text x="359.9" y="116.3" transform="rotate(-90 359.9 116.3)">5</text>
<text x="361.9" y="116.3" transform="rotate(-90 361.9 116.3)">3</text>
<text x="94.1" y="152.9">1</text>
<text x="116.8" y="152.9">10</text>
<text x="48.9" y="157.3" transform="rotate(-90 48.9 157.3)">2</text>
<text x="94.1" y="156.6">2</text>
<text x="94.1" y="160.5">3</text>
<text x="116.8" y="160.5">8</text>
<text x="116.8" y="156.6">9</text>
<text x="48.9" y="166.6" transform="rotate(-90 48.9 166.6)">1</text>
<text x="94.1" y="164.3">4</text>
<text x="116.8" y="164.3">7</text>
<text x="173.1" y="162.1" transform="rotate(-90 173.1 162.1)">2</text>
<text x="94.1" y="168.1">5</text>
<text x="105.8" y="173.5" transform="rotate(-90 105.8 173.5)">E1</text>
<text x="116.8" y="168.1">6</text>
<text x="173.1" y="171.4" transform="rotate(-90 173.1 171.4)">1</text>
<text x="95.1" y="231.6">1</text>
<text x="117.7" y="231.6">10</text>
<text x="49.9" y="236" transform="rotate(-90 49.9 236)">2</text>
<text x="95.1" y="235.4">2</text>
<text x="95.1" y="239.2">3</text>
<text x="117.7" y="239.2">8</text>
<text x="117.7" y="235.4">9</text>
<text x="49.9" y="245.4" transform="rotate(-90 49.9 245.4)">1</text>
<text x="95.1" y="243">4</text>
<text x="117.7" y="243">7</text>
<text x="174.1" y="240.7" transform="rotate(-90 174.1 240.7)">2</text>
<text x="95.1" y="246.7">5</text>
<text x="117.7" y="246.7">6</text>
<text x="174.1" y="250.1" transform="rotate(-90 174.1 250.1)">1</text>
<text x="106.8" y="252.2" transform="rotate(-90 106.8 252.2)">E1</text>
</g>
<g font-size="1.7" fill="#000080">
<text x="146.6" y="19">C726</text>
<text x="152.3" y="19">6.8nH</text>
<text x="164.5" y="20.5">18pF R710</text>
<text x="144" y="24.7">L711</text>
<text x="161" y="24.7">L706</text>
<text x="146.8" y="39.3">R705</text>
<text x="154.4" y="39.5">1K</text>
<text x="201.3" y="39.8">C717</text>
<text x="207.3" y="41.8">C718</text>
<text x="218.7" y="39.8">C719</text>
<text x="228.2" y="39.8">C720</text>
<text x="200.5" y="43.6">22UF</text>
<text x="207.3" y="43.6">100nF</text>
<text x="218.7" y="43.6">22pF</text>
<text x="228.2" y="43.6">6pF</text>
<text x="273.7" y="45.6">R702</text>
<text x="273.7" y="43.6">0 (51)</text>
<text x="146.8" y="48.8">R706</text>
<text x="154.4" y="49">1K</text>
<text x="201.8" y="54.5">R703</text>
<text x="209.5" y="54.6">10K</text>
<text x="220.6" y="58.8">220pF</text>
<text x="247.1" y="55">U702</text>
<text x="146.8" y="60.1">R707</text>
<text x="154.4" y="60.3">1K</text>
<text x="207.3" y="62.6">R704</text>
<text x="207.3" y="60.7">24K</text>
<text x="220.6" y="60.7">C721</text>
<text x="146.8" y="69.6">R708</text>
<text x="154.4" y="69.8">1K</text>
<text x="353.4" y="66.4">C728</text>
<text x="353.4" y="68.3">22PF</text>
<text x="348.8" y="74">L708</text>
<text x="367.8" y="77.7">L709</text>
<text x="182.7" y="81.5">C727</text>
<text x="198.6" y="83.1">56pF R709</text>
<text x="174.3" y="87.2">L712</text>
<text x="181.8" y="87.2">8.2nH</text>
<text x="195.2" y="87.2">L707</text>
<text x="277.5" y="100.5">0 (NF)</text>
<text x="360" y="99.9">CN702</text>
<text x="275.6" y="102.5">R701</text>
<text x="389.6" y="116.3">CN704</text>
<text x="172.3" y="125.2">R722</text>
<text x="180.8" y="125.2">0</text>
<text x="172.5" y="134.1">R723</text>
<text x="180" y="134.3">NF</text>
<text x="60.4" y="141.3">C701</text>
<text x="60.4" y="143.2">220pF</text>
<text x="74.6" y="140.1">C702</text>
<text x="74.6" y="143.9">4.7uF</text>
<text x="38.5" y="154.6">C708</text>
<text x="38.5" y="152.7">15PF</text>
<text x="62.2" y="154.6">R714</text>
<text x="64.2" y="152.7">0</text>
<text x="98.3" y="150.8">U700</text>
<text x="136.8" y="155.5">1uF</text>
<text x="136.8" y="157.8">C703</text>
<text x="146.5" y="156.5">C704</text>
<text x="146.5" y="158">220pF</text>
<text x="176" y="160.3">L710</text>
<text x="184.6" y="160.3">1.8nH</text>
<text x="43.3" y="162.2">L701</text>
<text x="168.3" y="165">L702</text>
<text x="187.5" y="164.1">C709</text>
<text x="187.5" y="167.8">NF</text>
<text x="74.6" y="170.7">C705</text>
<text x="82.2" y="170.7">C706</text>
<text x="74.6" y="174.5">1nF</text>
<text x="82.2" y="174.5">1nF</text>
<text x="167.6" y="178.3">R716</text>
<text x="167.6" y="176.4">27</text>
<text x="178.9" y="178.3">R717</text>
<text x="178.9" y="176.4">27</text>
<text x="199.7" y="176">R718</text>
<text x="201.7" y="177.9">0</text>
<text x="74.6" y="185.9">C707</text>
<text x="194.1" y="185.9">C722</text>
<text x="210.2" y="185.9">C723</text>
<text x="74.6" y="189.7">1nF</text>
<text x="178.9" y="189.7">R715</text>
<text x="180" y="188.1">33</text>
<text x="194.1" y="189.7">NF</text>
<text x="210.2" y="189.7">NF</text>
<text x="132.6" y="194.4">R719</text>
<text x="132.6" y="196.7">51</text>
<text x="61.3" y="220">C711</text>
<text x="61.3" y="221.9">NF(220pF)</text>
<text x="76.5" y="220">C712</text>
<text x="76.5" y="223.8">NF(4.7uF)</text>
<text x="44.3" y="233.3">C715</text>
<text x="44.3" y="231.4">NF(15PF)</text>
<text x="63.2" y="233.3">R720</text>
<text x="65.1" y="231.4">NF(0)</text>
<text x="99.2" y="229.5">U701</text>
<text x="133.3" y="235.2">C713</text>
<text x="133.3" y="237.1">NF(100nF)</text>
<text x="149.5" y="236.1">C714</text>
<text x="149.5" y="234.2">NF(220pF)</text>
<text x="175.1" y="238.9">L705</text>
<text x="184.6" y="238.9">NF(0)</text>
<text x="44.3" y="240.9">L703</text>
<text x="132.4" y="243.7">R721</text>
<text x="175.3" y="243.7">L704</text>
<text x="189.3" y="243.7">C710</text>
<text x="189.3" y="245.6">NF</text>
<text x="132.4" y="246.6">NF/51</text>
<text x="74.6" y="259.9">C716</text>
<text x="74.6" y="263.7">NF(1nF)</text>
</g>
<g font-size="1.7" fill="#004080">
<text x="246.2" y="60">TX_HB_IN</text>
<text x="279.9" y="60">TRX1</text>
<text x="246.2" y="65.6">VBATT</text>
<text x="261.3" y="62" transform="rotate(-90 261.3 62)">GND15</text>
<text x="263.2" y="62" transform="rotate(-90 263.2 62)">GND14</text>
<text x="265.1" y="62" transform="rotate(-90 265.1 62)">GND13</text>
<text x="267" y="62" transform="rotate(-90 267 62)">GND12</text>
<text x="268.9" y="62" transform="rotate(-90 268.9 62)">GND11</text>
<text x="279.9" y="61.8">TRX2</text>
<text x="246.2" y="67.5">VCC</text>
<text x="246.2" y="71.3">VRAMP</text>
<text x="280.9" y="71.3">ANT</text>
<text x="246.2" y="77">BS2</text>
<text x="246.2" y="73.3">MODE</text>
<text x="246.2" y="75.1">TxEN</text>
<text x="246.2" y="78.9">BS1</text>
<text x="279.9" y="82.7">TRX3</text>
<text x="246.2" y="84.6">TX_LB_IN</text>
<text x="257.5" y="86.6" transform="rotate(-90 257.5 86.6)">GND1</text>
<text x="259.4" y="86.6" transform="rotate(-90 259.4 86.6)">GND2</text>
<text x="261.3" y="86.6" transform="rotate(-90 261.3 86.6)">GND3</text>
<text x="263.2" y="86.6" transform="rotate(-90 263.2 86.6)">GND4</text>
<text x="265.1" y="86.6" transform="rotate(-90 265.1 86.6)">GND5</text>
<text x="267" y="86.6" transform="rotate(-90 267 86.6)">GND6</text>
<text x="268.9" y="86.6" transform="rotate(-90 268.9 86.6)">GND7</text>
<text x="270.8" y="86.6" transform="rotate(-90 270.8 86.6)">GND8</text>
<text x="272.7" y="86.6" transform="rotate(-90 272.7 86.6)">GND9</text>
<text x="274.6" y="86.6" transform="rotate(-90 274.6 86.6)">GND10</text>
<text x="279.9" y="84.6">TRX4</text>
<text x="365.1" y="103.6">IN</text>
<text x="388.5" y="107.4">GND1</text>
<text x="357" y="113.1" transform="rotate(-90 357 113.1)">GND4</text>
<text x="359" y="113.1" transform="rotate(-90 359 113.1)">GND6</text>
<text x="360.8" y="113.1" transform="rotate(-90 360.8 113.1)">GND5</text>
<text x="362.8" y="113.1" transform="rotate(-90 362.8 113.1)">GND3</text>
<text x="363.2" y="109.2">OUT</text>
<text x="388.5" y="109.2">I/O</text>
<text x="388.5" y="111.2">GND2</text>
<text x="388.5" y="113">GND3</text>
<text x="97.4" y="153.9">VCC1</text>
<text x="110.1" y="153.9">VCC2</text>
<text x="97.4" y="157.6">RF_IN</text>
<text x="97.4" y="161.4">VMODE_1</text>
<text x="107.9" y="157.6">RF_OUT</text>
<text x="108.7" y="161.4">CPL_IN</text>
<text x="97.4" y="165.2">VMODE_0</text>
<text x="109.9" y="165.2">GND7</text>
<text x="97.4" y="169">VEN</text>
<text x="106.8" y="169.1" transform="rotate(-90 106.8 169.1)">E1</text>
<text x="106.8" y="169">CPL_OUT</text>
<text x="98.3" y="232.5">VCC1</text>
<text x="111" y="232.5">VCC2</text>
<text x="98.3" y="236.3">RF_IN</text>
<text x="108.8" y="236.3">RF_OUT</text>
<text x="98.3" y="240.1">VMODE_1</text>
<text x="98.3" y="243.9">VMODE_0</text>
<text x="109.6" y="240.1">CPL_IN</text>
<text x="110.8" y="243.9">GND7</text>
<text x="98.3" y="247.7">VEN</text>
<text x="107.7" y="247.8" transform="rotate(-90 107.7 247.8)">E1</text>
<text x="107.8" y="247.7">CPL_OUT</text>
</g>
<g font-size="1.7" fill="#000040">
<text x="206.4" y="161.8">W_PA_B1_OUT</text>
<text x="220" y="161.8">6</text>
<text x="205.5" y="240.5">W_PA_B5_OUT</text>
<text x="219.1" y="240.5">6</text>
</g>
<g font-size="1.4">
<text x="27.9" y="7.5">1</text>
<text x="67.2" y="7.5">2</text>
<text x="106.7" y="7.5">3</text>
<text x="146.1" y="7.5">4</text>
<text x="185.6" y="7.5">5</text>
<text x="225" y="7.5">6</text>
<text x="264.5" y="7.5">7</text>
<text x="304" y="7.5">8</text>
<text x="343.4" y="7.5">9</text>
<text x="382.9" y="7.5">10</text>
<text x="6.9" y="26.5">H</text>
<text x="403.2" y="26.5">H</text>
<text x="6.9" y="61.2">G</text>
<text x="403.2" y="61.2">G</text>
<text x="6.9" y="95.9">F</text>
<text x="403.2" y="95.9">F</text>
<text x="6.9" y="130.7">E</text>
<text x="403.2" y="130.7">E</text>
<text x="6.9" y="165.5">D</text>
<text x="403.2" y="165.5">D</text>
<text x="6.9" y="200.2">C</text>
<text x="403.2" y="200.2">C</text>
<text x="6.9" y="234.9">B</text>
<text x="403.2" y="234.9">B</text>
<text x="6.9" y="269.6">A</text>
<text x="403.2" y="269.6">A</text>
<text x="27.9" y="287.2">1</text>
<text x="67.2" y="287.2">2</text>
<text x="106.7" y="287.2">3</text>
<text x="146.1" y="287.2">4</text>
<text x="185.6" y="287.2">5</text>
<text x="225" y="287.2">6</text>
<text x="264.5" y="287.2">7</text>
<text x="304" y="287.2">8</text>
<text x="343.4" y="287.2">9</text>
<text x="382.9" y="287.2">10</text>
</g>
<g font-size="1.3" fill="#000080">
<text x="247.4" y="89.5">SKY7758</text>
<text x="105.9" y="150.4">SKY77761</text>
<text x="105.9" y="229">SKY77765</text>
</g>
</svg>
